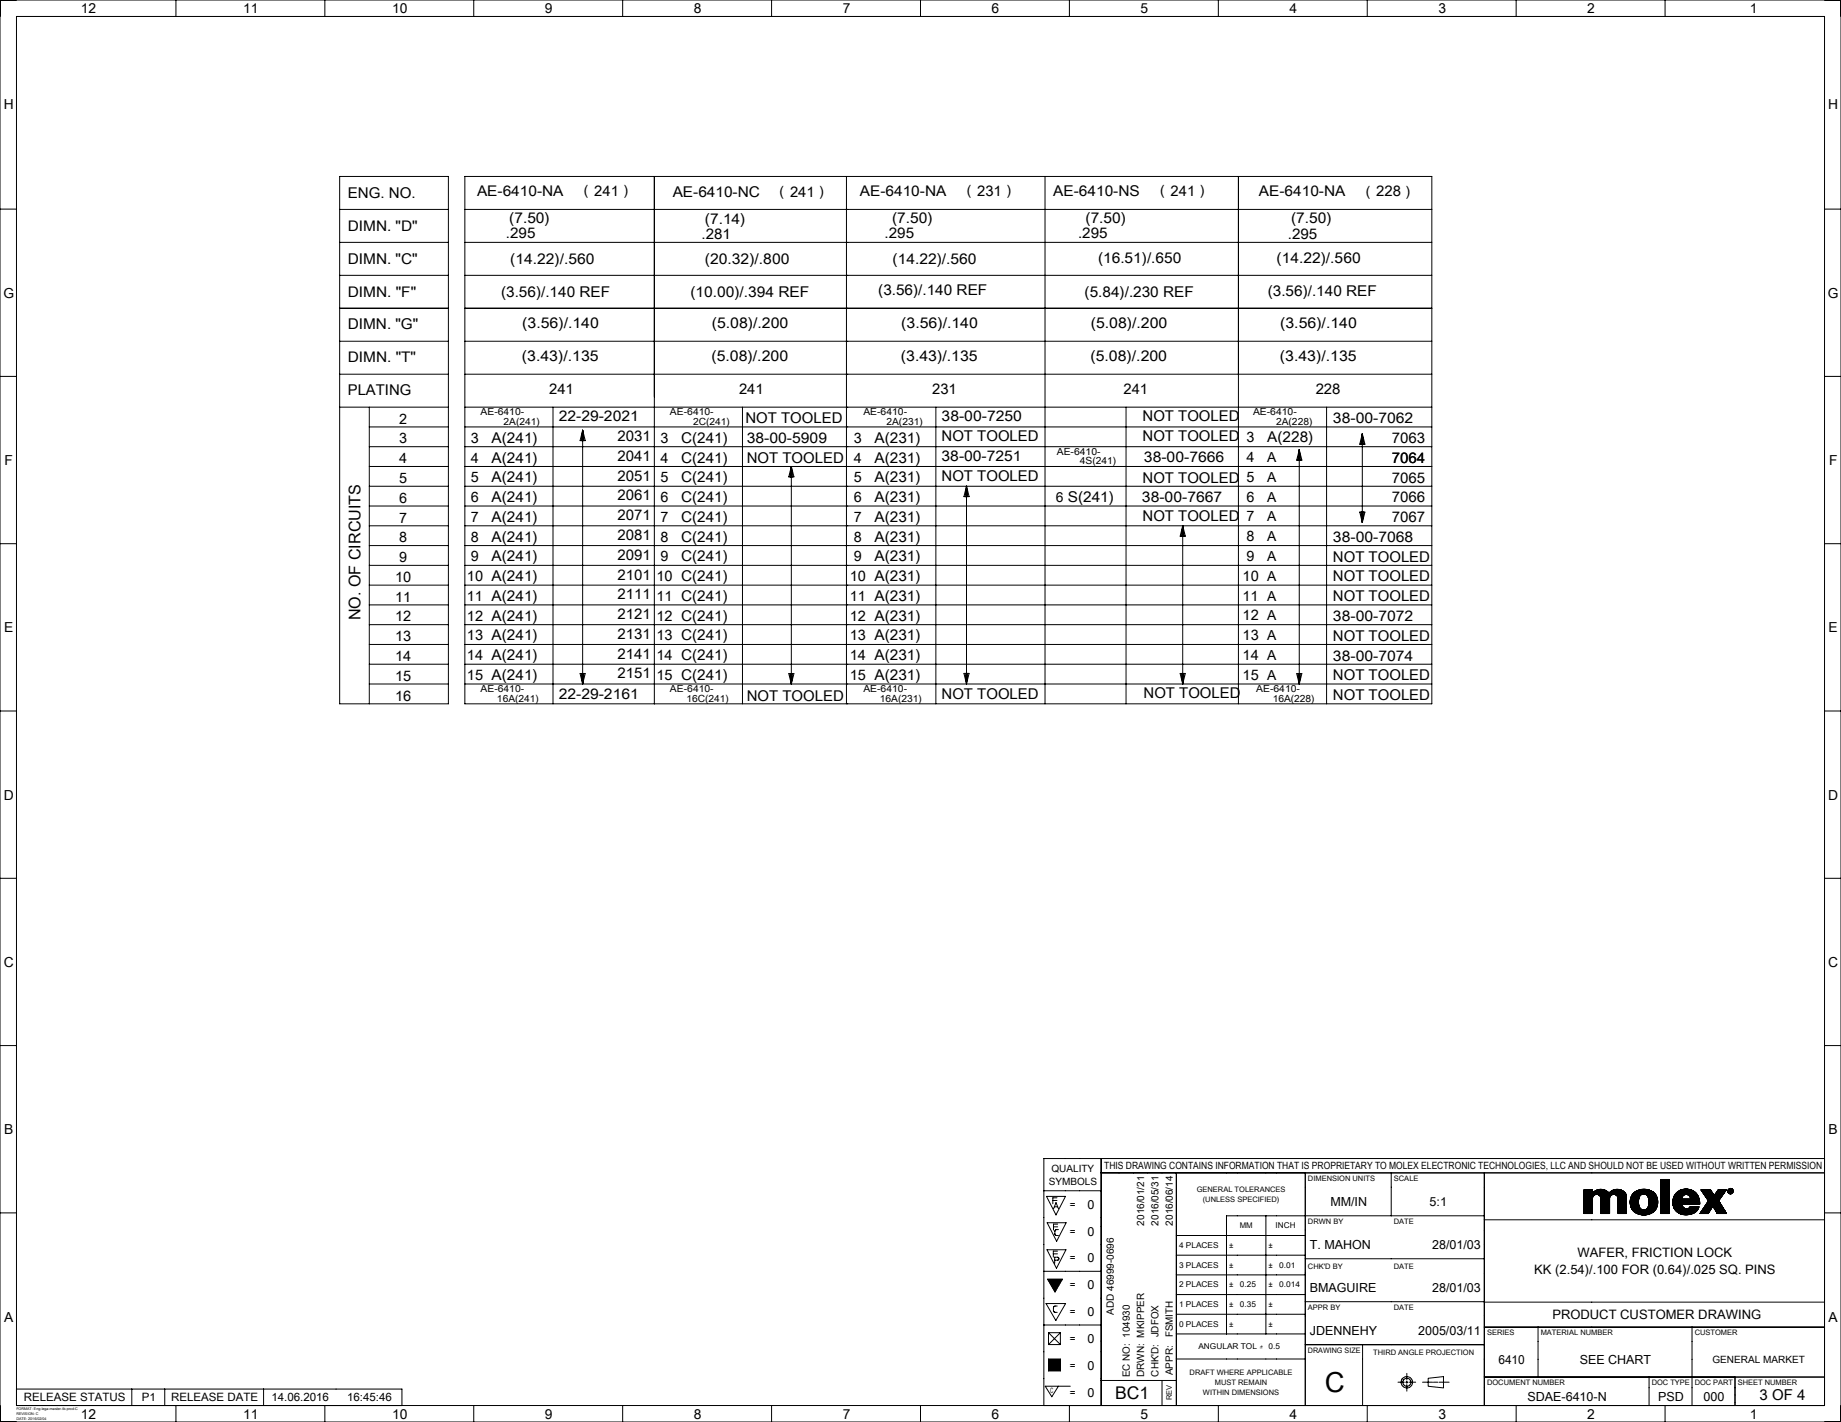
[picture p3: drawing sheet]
<svg xmlns="http://www.w3.org/2000/svg" width="559mm" height="432mm" viewBox="0 0 559 432" stroke-linecap="round" stroke-linejoin="round" font-family="sans-serif">
<g fill="none" stroke="#000" stroke-width=".3">
<path d="M0 0h558.8v431.8h-558.8zM5 5h548.8v421.8h-548.8zM53.4 0v5M98.6 0v5M143.8 0v5M189 0v5M234.2 0v5M279.4 0v5M324.6 0v5M369.8 0v5M415 0v5M460.2 0v5"/>
<path d="M505.4 0v5M103.1 53.6h33v160.1h-33zM141.1 53.6h293.5v160.1h-293.5zM198.6 53.6v160.1M256.9 53.6v160.1M317.2 53.6v160.1M375.9 53.6v160.1M0 63.5h5M103.1 63.6h33M103.1 73.6h33M141.1 63.6h293.5M141.1 73.6h293.5"/>
<path d="M553.8 63.5h5M103.1 93.6h33M103.1 83.6h33M141.1 93.6h293.5M141.1 83.6h293.5M0 114.3h5M103.1 103.6h33M103.1 113.6h33M141.1 103.6h293.5M141.1 113.6h293.5M553.8 114.3h5M103.1 123.6h33"/>
<path d="M112.1 135.6h24M112.1 129.6h24M112.1 123.6v90.1M141.1 123.6h293.5M141.1 135.6h293.5M141.1 129.6h293.5M167.9 123.6v90.1M176.9 130.6l.3 3.2h-1.1zM176.9 130.6l.7 3.2h-.4M176.9 130.6v3.2h-.4zM176.9 130.6v77.1M225.4 123.6v90.1"/>
<path d="M284.1 123.6v90.1M341.8 123.6v90.1M394.4 136.6l-.8 3.1h1.1M394.4 136.6l.8 3.1h-.5M394.4 136.6v3.1h-.4zM394.4 136.6l.3 3.1M394.4 136.6v71.1M402.7 123.6v90.1M413.5 131.7l.8 3.2h-.4M413.5 131.7v3.2h-.4zM413.5 131.7l-.8 3.2h1.2M413.5 131.7v27"/>
<path d="M413.5 131.7l.4 3.2M112.1 153.7h24M112.1 141.7h24M112.1 159.7h24M112.1 147.7h24M141.1 153.7h293.5M141.1 141.7h293.5M141.1 159.7h293.5M141.1 147.7h293.5M240.2 141.7v66M240.2 141.6v3.2h-.4zM240.2 141.7l.8 3.1h-.4"/>
<path d="M240.2 141.7l.4 3.1M240.2 141.7l-.8 3.1h1.2M293.4 147.7v60M293.4 147.6l.8 3.2h-.5M293.4 147.6v3.2h-.4zM293.4 147.7l-.8 3.1h1.1M293.4 147.6l.3 3.2M359 159.7v48M359 159.7v3.1h-.4zM359 159.7l-.8 3.1h1.2M359 159.7l.8 3.1h-.4M359 159.7l.4 3.1"/>
<path d="M413.5 155.5h-.4l.4 3.2M413.9 155.5h-1.2l.8 3.2M413.9 155.5l-.4 3.2M413.9 155.5h.4l-.8 3.2M0 165.1h5M112.1 177.7h24M112.1 171.7h24M112.1 165.7h24M141.1 177.7h293.5M141.1 171.7h293.5M141.1 165.7h293.5M553.8 165.1h5"/>
<path d="M112.1 195.7h24M112.1 189.7h24M112.1 183.7h24M141.1 195.7h293.5M141.1 189.7h293.5M141.1 183.7h293.5M0 215.9h5M112.1 201.7h24M112.1 207.7h24M141.1 201.7h293.5M141.1 207.7h293.5M176.1 204.5h1.5l-.8 3.2z"/>
<path d="M176.5 204.5l.3 3.2M177.2 204.5l-.4 3.2M239.4 204.5h1.6l-.8 3.2zM239.8 204.5l.4 3.2M240.6 204.5l-.4 3.2M292.6 204.5h1.6l-.8 3.1zM293 204.5l.4 3.1M293.7 204.5l-.3 3.1M358.2 204.5h1.6l-.8 3.2zM358.6 204.5l.4 3.2M359.4 204.5l-.4 3.2M393.6 204.5h1.6l-.8 3.2z"/>
<path d="M394 204.5l.4 3.2M394.7 204.5l-.3 3.2M553.8 215.9h5M0 266.7h5M553.8 266.7h5M0 317.5h5M553.8 317.5h5M334.2 351.8v75M357.1 356.1v70.7M396.2 356.1v70.7M422.3 356.2v13M450.5 356.1v70.7"/>
<path d="M504.1 358.2v10.3M504.1 358.2h2.6M504.1 358.2h.1M504.2 358.2l-.1 .1M504.3 358.2l-.2 .2M504.4 358.2l-.3 .4M504.5 358.2l-.4 .4M504.6 358.2l-.5 .5M504.7 358.2l-.6 .7M504.9 358.2l-.8 .8M505 358.2l-.9 .9M505.2 358.2l-1.1 1.1"/>
<path d="M505.3 358.2l-1.2 1.2M505.4 358.2l-1.3 1.3M505.5 358.2l-1.4 1.4M505.6 358.2l-1.5 1.5M505.7 358.2l-1.6 1.6M505.8 358.2l-1.7 1.7M505.9 358.2l-1.8 1.8M506.1 358.2l-2 2M506.2 358.2l-2.1 2.1M506.4 358.2l-2.3 2.3M506.5 358.2l-2.4 2.4M506.6 358.2l-2.5 2.5"/>
<path d="M506.7 358.2l-2.6 2.6M506.7 359.9l-2.6 2.7M506.7 359.8l-2.6 2.7M506.7 359.7l-2.6 2.7M506.7 359.6l-2.6 2.7M506.7 359.5l-2.6 2.7M506.7 359.4l-2.6 2.7M506.7 359.3l-2.6 2.7M506.7 359.2l-2.6 2.6M506.7 359.1l-2.6 2.6M506.7 359l-2.6 2.7M506.7 358.9l-2.6 2.6"/>
<path d="M506.7 358.7l-2.6 2.7M506.7 358.6l-2.6 2.7M506.7 358.6l-2.6 2.6M506.7 358.4l-2.6 2.7M506.7 358.3l-2.6 2.7M506.7 358.2l-2.6 2.7M506.7 358.2v10.3h-2.6M553.8 351.8h-237v75M553.8 356.1h-219.6M0 368.3h5M316.8 361.6h17.4M317.6 363.3h5.8l-2.9 5.6z"/>
<path d="M317.8 379.5h5.8l-2.9 5.6zM317.8 371.3h5.8l-2.9 5.6zM319.6 364.5h1.2M319.8 372.5h1.2M319.8 367l.7-1.8 .8 1.8M320 366.4h1M320.8 363.7h-1.2v1.8M321 379.9h-1.3v1.8M321 371.7h-1.2v1.8M321.3 373.4h-.8l-.3 .5 .1 1.1 1 .2M357.1 375.2h39.1M384.2 369.2v35.9"/>
<path d="M450.5 370.4h103.3M450.5 369.2h-78.2v35.9M480.8 362.7l1.5-1.4-1.5 1.5M480.8 362.2l.9-.9-.9 1M480.8 368.5h2.6M480.9 361.3l-.1 .1M481 361.3l-.2 .2M481.1 361.3l-.3 .4M481.3 361.3l-.5 .5 .5-.5M481.4 361.3l-.6 .7M481.6 361.3l-.8 .8M481.9 361.3l-1.1 1.1"/>
<path d="M482 361.3l-1.2 1.2M482.1 361.3l-1.3 1.3M482.4 361.3l-1.6 1.6M482.5 361.3l-1.7 1.7M482.6 361.3l-1.8 1.8M482.8 361.3l-2 2M482.9 361.3l-2.1 2.1M483.1 361.3l-2.3 2.3M483.2 361.3l-2.4 2.4M483.3 361.3l-2.5 2.5M483.3 361.3l-2.5 2.6M483.4 364a1.29 1.29 0 0 1 1.3-1.3 1.29 1.29 0 0 1 1.2 1.3v4.5"/>
<path d="M483.4 368.5h-.1M483.4 368.3l-.2 .2M483.4 368.2l-.3 .3M483.4 368.1l-.4 .4M483.4 368l-.5 .5M483.4 367.9l-.6 .6M483.4 367.8l-.7 .7M483.4 367.7l-.8 .8M483.4 367.6l-1 .9M483.4 367.5l-1 1M483.4 367.4l-1.1 1.1M483.4 367.3l-1.3 1.2"/>
<path d="M483.4 367.1l-1.4 1.4M483.4 367l-1.5 1.5M483.4 367l-1.6 1.5M483.4 366.8l-1.7 1.7M483.4 366.7l-1.8 1.8M483.4 366.6l-1.9 1.9M483.4 366.4l-2 2.1 2-2M483.4 366.3l-2.2 2.2M483.4 366.2l-2.3 2.3M483.4 366.1l-2.5 2.4M483.4 365.9l-2.6 2.6M483.4 365.8l-2.6 2.6"/>
<path d="M483.4 365.6l-2.6 2.7M483.4 365.5l-2.6 2.7M483.4 365.3l-2.6 2.8 2.6-2.6M483.4 365.2l-2.6 2.7M483.4 365.1l-2.6 2.7M483.4 365l-2.6 2.6M483.4 364.9l-2.6 2.6M483.4 364.8l-2.6 2.7M483.4 364.7l-2.6 2.6M483.4 364.6l-2.6 2.6M483.4 364.5l-2.6 2.6M483.4 364.4l-2.6 2.6"/>
<path d="M483.4 364.3l-2.6 2.6M483.4 364.2l-2.6 2.6M483.4 364l-2.6 2.7M483.4 364v4.5M483.4 363.9l-2.6 2.7M483.4 362.3a3.3 3.3 0 0 1 5 0 3.1 3.1 0 0 1 5.2 .6v.3M483.4 362.1l-2.6 2.7M483.4 362l-2.6 2.6M483.4 361.9l-2.6 2.6M483.4 361.8l-2.6 2.6M483.4 361.7l-2.6 2.6M483.4 361.6l-2.6 2.6"/>
<path d="M483.4 361.5l-2.6 2.6M483.4 361.3l-2.6 2.7M483.4 361.3h-2.6v7.2M483.4 361.3v1M483.4 363.8l-2.6 2.6M483.4 363.7l-2.6 2.7M483.4 363.5l-2.6 2.8M483.5 363.3l-2.7 2.8M484 361.8l-3.2 3.1 2.6-2.7M484.3 361.6l-3.5 3.5M484.5 361.4l-3.7 3.8M484.5 362.7l1.6-1.5-1.7 1.5"/>
<path d="M484.7 361.4l-3.9 3.9M484.8 361.3l-4 4.1M485 361.3l-4.2 4.2M485.2 361.2l-4.4 4.4M485.3 361.2l-4.5 4.5M485.4 361.2l-4.6 4.6M485.5 361.2l-4.7 4.7M485.6 363.1l1.7-1.6-1.7 1.6M485.6 361.2l-4.8 4.8M485.8 361.2l-1.8 1.6M485.9 361.2l-1.7 1.5M485.9 368l2.7-2.5-2.7 2.7"/>
<path d="M485.9 367.5l2.7-2.6-2.7 2.7M486.2 361.2l-1.6 1.5M486.3 361.2l-1.6 1.5M486.4 361.2l-1.6 1.5M486.5 361.2l-1.6 1.5M486.5 361.2l-1.4 1.5 1.5-1.5M486.7 361.3l-1.5 1.5M486.8 361.3l-1.6 1.5M487.1 361.4l-1.8 1.5M487.1 361.4l-1.6 1.6M487.3 361.5l-1.6 1.7M487.4 361.5l-1.7 1.7"/>
<path d="M487.5 361.6l-1.7 1.7M487.6 361.6l-1.8 1.8 1.8-1.8M487.7 361.7l-1.8 1.8M487.8 361.7l-1.9 1.9M487.8 361.8l-1.9 1.9M487.9 361.8l-2 2M487.9 361.9l-2 2M488 361.9l-2.1 2.1M488.1 362l-2.2 2.1M488.1 368.5l.5-.4-.5 .4M488.1 362l-2.2 2.2M488.2 362.1l-2.3 2.2"/>
<path d="M488.2 362.1l-2.3 2.3M488.2 362.2l-2.3 2.3M488.3 362.2l-2.4 2.4M488.6 368.4l-.1 .1M488.6 368.3l-.2 .2M488.6 368.2l-.4 .3M488.6 367.9l-.7 .6M488.6 367.8l-.8 .7M488.6 367.6l-.9 .9M488.6 367.5l-1 1 1-1M488.6 367.3l-1.2 1.2M488.6 367.2l-1.3 1.3"/>
<path d="M488.6 367.1l-1.4 1.4M488.6 366.9l-1.6 1.6 1.6-1.5M488.6 366.8l-1.7 1.7M488.6 366.7l-1.9 1.8M488.6 366.6l-2 1.9M488.6 366.4l-2.1 2.1 2.1-2.1M488.6 366.3l-2.3 2.2M488.6 366.1l-2.4 2.4M488.6 366l-2.5 2.5M488.6 365.9l-2.6 2.6M488.6 365.8l-2.7 2.7M488.6 365.7l-2.7 2.7"/>
<path d="M488.6 365.6l-2.7 2.7M488.6 365.3l-2.7 2.7M488.6 365.2l-2.7 2.7M488.6 365.1l-2.7 2.6M488.6 364.8l-2.7 2.6M488.6 364.6l-2.7 2.7M488.6 364.5l-2.7 2.7M488.6 364.4l-2.7 2.7M488.6 364.3l-2.7 2.7M488.6 364.2l-2.7 2.7M488.6 364.1l-2.7 2.7M488.6 364l-2.7 2.7"/>
<path d="M488.6 363.9l-2.7 2.7M488.6 363.8l-2.7 2.6M488.6 363.7l-2.7 2.7M488.7 363.5l-2.8 2.8M488.8 363.2l-2.9 2.9M488.9 361.8l-3 3M489.2 361.6l-3.3 3.3M489.4 361.5l-3.5 3.4M489.6 361.4l-3.7 3.7M489.8 361.3l-3.9 3.9M490 361.3l-4.1 4M490 361.3l-4.1 4.1"/>
<path d="M490.2 361.2l-4.3 4.3M490.3 361.2l-4.4 4.4M490.5 361.2l-4.6 4.5M490.6 361.2l-4.7 4.6M490.7 361.2l-4.8 4.7M490.8 361.2l-4.9 4.8M490.9 361.2l-1.8 1.7M491 361.2l-1.6 1.6M491.1 367.5l2.5-2.5-2.5 2.6M491.1 364.9l2.4-2.3-2.4 2.4M491.1 368l2.5-2.4-2.5 2.5M491.1 364v4.5"/>
<path d="M491.1 364a1.29 1.29 0 0 0-1.3-1.3 1.29 1.29 0 0 0-1.2 1.3v4.5h-2.7M491.1 361.2l-1.6 1.5M491.2 361.2l-1.5 1.5M491.3 361.2l-1.5 1.5M491.4 361.2l-1.5 1.5M491.5 361.2l-1.5 1.5M491.6 361.2l-1.5 1.5M491.7 361.3l-1.5 1.4 1.6-1.4M491.8 361.3l-1.5 1.5M491.9 361.3l-1.5 1.5M492 361.4l-1.5 1.4M492.1 361.4l-1.5 1.5"/>
<path d="M492.2 361.4l-1.6 1.5M492.2 361.5l-1.5 1.5M492.3 361.5l-1.6 1.5M492.4 361.5l-1.6 1.6M492.4 361.6l-1.6 1.5M492.5 361.6l-1.6 1.6M492.6 361.6l-1.7 1.7M492.7 361.7l-1.7 1.7M492.8 361.8l-1.8 1.7M492.8 361.8l-1.7 1.8M492.9 361.9l-1.8 1.8M493 361.9l-1.9 1.9"/>
<path d="M493.1 362l-2 1.9M493.1 362.1l-2 2M493.2 362.1l-2.1 2.1M493.2 362.1l-2.1 2.2M493.3 362.2l-2.2 2.2M493.3 362.2l-2.2 2.3M493.4 362.3l-2.3 2.3M493.4 362.4l-2.3 2.3M493.4 362.5l-2.3 2.3M493.5 362.7l-2.4 2.4M493.6 362.8l-2.5 2.4M493.6 362.9l-2.5 2.5"/>
<path d="M493.6 363l-2.5 2.4M493.6 363l-2.5 2.5M493.6 363.1l-2.5 2.6M493.6 364.8l-2.5 2.6M493.6 364.7l-2.5 2.6M493.6 364.6l-2.5 2.6M493.6 364.5l-2.5 2.5M493.6 364.3l-2.5 2.6 2.5-2.5M493.6 364.2l-2.5 2.5M493.6 364.1l-2.5 2.5M493.6 363.9l-2.5 2.6M493.6 363.8l-2.5 2.6 2.5-2.5"/>
<path d="M493.6 363.6l-2.5 2.6M493.6 363.5l-2.5 2.6M493.6 363.4l-2.5 2.6M493.6 363.3l-2.5 2.5M493.6 363.2l-2.5 2.6M493.6 368.4l-.1 .1M493.6 368.3l-.2 .2M493.6 368.1l-.3 .4M493.6 368l-.5 .5M493.6 367.8l-.6 .7M493.6 367.7l-.7 .8M493.6 367.5l-.9 1 .9-.9"/>
<path d="M493.6 367.4l-1 1.1M493.6 367.3l-1.2 1.2M493.6 367.2l-1.3 1.3M493.6 367.1l-1.4 1.4M493.6 367l-1.5 1.5M493.6 366.9l-1.6 1.6M493.6 366.8l-1.7 1.7M493.6 366.6l-1.8 1.9M493.6 366.5l-1.9 2M493.6 366.5l-2 2M493.6 366.3l-2.1 2.2M493.6 366.2l-2.2 2.3"/>
<path d="M493.6 366.1l-2.4 2.4M493.6 366l-2.4 2.5M493.6 365.9l-2.5 2.6M493.6 365.8l-2.5 2.6M493.6 365.7l-2.5 2.5M493.6 365.4l-2.5 2.5M493.6 365.3l-2.5 2.5M493.6 365.1l-2.5 2.6M493.6 363.2v5.3h-2.5M494.8 365.2l4.2-4.1-4.2 4.2M495.6 367.6l1.8-1.7-1.7 1.7M496.2 361.9l-.8 .8"/>
<path d="M496.5 368.3l1.4-1.3-1.3 1.3M496.5 361.8l-1.2 1.2M496.8 361.6l-1.6 1.7M497 361.5l-1.9 2M497.1 361.5l-2.1 2M497.3 361.4l-2.3 2.3M497.3 365l-2 2.1M497.3 364.9l-2 2.1M497.3 365.1l-2 2.1M497.3 364.8l-2.1 2.2M497.3 365.2l-1.9 2M497.3 364.7l-2.1 2.2"/>
<path d="M497.3 365.3l-1.9 2M497.3 365.4l-1.8 1.9M497.3 364.5l-2.1 2.3M497.4 365.5l-1.9 1.9M497.4 364.4l-2.3 2.3M497.4 365.6l-1.8 1.9M497.4 365.7l-1.8 1.8M497.4 364.2l-2.3 2.4 2.3-2.3M497.4 364l-2.4 2.5M497.4 366l-1.7 1.7M497.5 366l-1.7 1.8M497.5 363.9l-2.5 2.5"/>
<path d="M497.5 361.4l-2.6 2.5M497.5 366.1l-1.7 1.7M497.5 366.2l-1.6 1.7 1.6-1.6M497.5 363.7l-2.5 2.6M497.6 363.6l-2.6 2.6M497.6 366.4l-1.6 1.5M497.6 366.5l-1.5 1.5M497.6 363.4l-2.7 2.8M497.6 361.3l-2.7 2.8M497.7 366.7l-1.5 1.4M497.7 366.7l-1.4 1.5M497.8 366.8l-1.4 1.4"/>
<path d="M497.8 363.2l-2.9 2.9M497.8 361.3l-2.9 2.9M497.8 366.9l-1.3 1.3M497.9 361.2l-3 3.1M498 367.1l-1.4 1.3M498 361.2l-3.2 3.2M498.1 367.1l-1.4 1.3M498.1 367.2l-1.3 1.2M498.2 367.2l-1.3 1.3M498.2 361.2l-3.4 3.4M498.3 367.3l-1.3 1.2M498.3 361.2l-3.5 3.5"/>
<path d="M498.4 367.3l-1.3 1.3M498.4 367.3l-1.2 1.3M498.5 368.9l4.6-4.6-4.6 4.6M498.5 361.1l-3.7 3.8 3.7-3.7M498.5 367.4l-1.3 1.2M498.6 362.6l1.4-1.4-1.6 1.5M498.6 367.4l-1.3 1.2M498.7 361.1l-3.9 3.9M498.7 367.4l-1.3 1.3M498.8 361.1l-4 4M498.8 367.4l-1.3 1.3M498.9 367.4l-1.3 1.3"/>
<path d="M499 367.4l-1.4 1.3M499.1 361.1l-4.3 4.3M499.2 367.4l-1.5 1.4M499.2 361.1l-4.4 4.4M499.3 367.4l-1.5 1.4M499.3 361.1l-4.5 4.5M499.5 361.2l-4.6 4.6M499.5 367.3l-1.6 1.5M499.6 361.2l-4.7 4.7M499.6 367.2l-1.6 1.6M499.7 361.2l-4.8 4.8M499.7 362.8l1.4-1.2-1.3 1.3"/>
<path d="M499.8 361.2l-1.7 1.6M500 363.1l1.4-1.3-1.3 1.3M500 361.2l-1.4 1.4M500.1 361.3l-1.3 1.3M500.2 366.7l2.8-2.8-4.9 4.9M500.2 361.3l-1.3 1.3M500.2 363.5a1.54 1.54 0 0 0-1.8-.8 1.54 1.54 0 0 0-1 1.8l.2 2M500.2 363.5a3.1 3.1 0 0 1-.8 3.8 1.41 1.41 0 0 1-1.8-.8M500.3 361.3l-1.3 1.3M500.4 361.3l-1.2 1.3 1.3-1.2M500.5 365.3l2.2-2.2-2.2 2.3M500.6 361.4l-1.3 1.2"/>
<path d="M500.7 361.4l-1.3 1.2M500.7 361.4l-1.2 1.3M500.8 361.5l-1.3 1.2M500.9 361.5l-1.3 1.2M501 361.5l-1.3 1.3M501.2 361.6l-1.4 1.3M501.2 361.7l-1.3 1.3M501.3 361.7l-1.3 1.3M501.5 361.8l-1.3 1.5 1.4-1.4M501.7 361.9l-1.5 1.5M501.7 361.9a4.3 4.3 0 0 0-6.9 2.8 3.9 3.9 0 0 0 4.9 4.2l2-.8M501.7 361.9l1 1.1"/>
<path d="M501.7 361.9l-1.5 1.6M501.8 362l-1.5 1.5M501.8 362l-1.5 1.6M501.9 362.1l-1.6 1.6M502 362.1l-1.7 1.7M502 362.2l-1.6 1.7M502.1 362.2l-1.7 1.7M502.1 362.3l-1.7 1.7M502.2 362.3l-1.8 1.8M502.2 362.4l-1.8 1.8M502.3 362.4l-1.8 2.1M502.4 362.6l-1.9 2"/>
<path d="M502.5 362.6l-2 2.1 2-2M502.5 367.3l-.8 .8M502.5 362.8l-2 2M502.6 362.8l-2.1 2.2M502.6 362.9l-2.1 2.2M502.7 363a4.1 4.1 0 0 1-1 5.1M502.7 363l-2.2 2.2M502.7 367l-1.3 1.3M502.8 363.2l-2.3 2.3M502.8 366.8l-1.6 1.6M502.8 363.3l-2.3 2.4M502.8 363.4l-2.4 2.4"/>
<path d="M502.9 363.4l-2.5 2.5M502.9 366.6l-1.9 1.9M502.9 363.5l-2.5 2.5M502.9 366.5l-2 2.1M502.9 363.6l-2.6 2.6M503 363.7l-2.7 2.7M503 366.3l-2.3 2.3M503 363.7l-2.8 2.9M503 366.2l-2.5 2.5M503.1 364l-4.9 4.9M503.1 366l-2.8 2.7M503.1 364.1l-4.8 4.8"/>
<path d="M503.1 364.2l-4.7 4.7M503.1 365.9l-2.9 2.9M503.1 365.8l-3 3M503.1 365.6l-3.2 3.2M503.1 364.4l-4.4 4.5M503.2 364.5l-4.4 4.4M503.2 365.5l-3.4 3.4M503.2 364.7l-4.3 4.2M503.2 365.4l-3.6 3.5M503.2 364.8l-4.2 4.1M503.2 365.2l-3.7 3.7M503.2 364.8l-4.1 4.1"/>
<path d="M503.2 365.2l-3.8 3.7M503.2 364.9l-4 4M503.2 365.1l-3.9 3.8M504.1 366.5l2.6-2.6-2.6 2.7M504.1 365.9l2.6-2.5-2.6 2.6M504.1 363.9l2.6-2.6-2.6 2.7M504.1 363.3l2.6-2.5-2.6 2.7M504.1 362.8l2.6-2.6-2.6 2.7M506.7 364.5l-2.6 2.7M506.7 364.4l-2.6 2.7M506.7 364.2l-2.6 2.8 2.6-2.6M506.7 364.1l-2.6 2.7"/>
<path d="M506.7 364l-2.6 2.7M506.7 363.7l-2.6 2.7M506.7 363.6l-2.6 2.7M506.7 363.5l-2.6 2.7M506.7 363.2l-2.6 2.7M506.7 363.1l-2.6 2.6M506.7 362.9l-2.6 2.7M506.7 362.8l-2.6 2.7M506.7 362.8l-2.6 2.6M506.7 362.6l-2.6 2.7M506.7 362.5l-2.6 2.7M506.7 362.4l-2.6 2.7"/>
<path d="M506.7 362.3l-2.6 2.7M506.7 362.2l-2.6 2.6M506.7 362.1l-2.6 2.7M506.7 362l-2.6 2.7M506.7 361.9l-2.6 2.6M506.7 361.7l-2.6 2.7M506.7 361.7l-2.6 2.6M506.7 361.6l-2.6 2.6M506.7 361.4l-2.6 2.7M506.7 361.1l-2.6 2.7M506.7 361l-2.6 2.7M506.7 360.9l-2.6 2.7"/>
<path d="M506.7 360.6l-2.6 2.7M506.7 360.5l-2.6 2.7M506.7 360.4l-2.6 2.6M506.7 360.1l-2.6 2.6M506.7 368.4l-.1 .1M506.7 368.3l-.2 .2M506.7 368.2l-.3 .3M506.7 368.1l-.4 .4M506.7 368l-.6 .5M506.7 367.9l-.6 .6M506.7 367.8l-.7 .7M506.7 367.7l-.9 .8"/>
<path d="M506.7 367.5l-1 1M506.7 367.4l-1.1 1.1M506.7 367.4l-1.2 1.1M506.7 367.2l-1.3 1.3M506.7 367.1l-1.4 1.4M506.7 367l-1.5 1.5M506.7 366.8l-1.7 1.7M506.7 366.7l-1.8 1.8M506.7 366.6l-1.9 1.9M506.7 366.5l-2.1 2M506.7 366.3l-2.2 2.2M506.7 366.2l-2.4 2.3"/>
<path d="M506.7 366l-2.5 2.5M506.7 365.9l-2.6 2.6M506.7 365.7l-2.6 2.7M506.7 365.6l-2.6 2.7M506.7 365.5l-2.6 2.7M506.7 365.4l-2.6 2.7M506.7 365.3l-2.6 2.6M506.7 365.2l-2.6 2.7M506.7 365.1l-2.6 2.7M506.7 365l-2.6 2.7M506.7 364.8l-2.6 2.7M506.7 364.8l-2.6 2.6"/>
<path d="M506.7 364.7l-2.6 2.7M507.7 364.6v.9M507.7 365.5l.5 1.5M508 366.6l2.5-2.5-2.5 2.6M508.1 363.4l-.4 1.2M508.2 367l1.3 1.3 1.8 .6M508.9 367.9l1.7-1.7-1.7 1.7M509.1 368l1.7-1.6-1.7 1.7M509.4 368.2l1.6-1.5-1.6 1.6M509.5 361.7l-1.1 1.1M509.7 361.5l-1.5 1.6M510 361.4l-1.9 1.9"/>
<path d="M510.1 361.4l-2 2M510.3 361.3l-2.3 2.3M510.4 361.3l-2.5 2.5M510.5 363.9l-2.5 2.6M510.5 365.7l-1.8 1.9M510.5 363.8l-2.5 2.6M510.6 365.8l-1.9 1.9M510.6 365.9l-1.8 1.8M510.6 363.6l-2.7 2.7M510.6 366l-1.8 1.8M510.6 361.2l-2.7 2.7M510.6 363.5l-2.7 2.8"/>
<path d="M510.7 366.2l-1.7 1.7M510.7 364.1l-2.6 2.6M510.7 366.3l-1.7 1.7M510.8 361.2l-3 2.9M510.8 364.1l-2.7 2.7M510.8 368.8l2.5-2.4-2.4 2.4M510.8 366.5l-1.6 1.6M510.8 361.2l-3 3M510.9 363.1a1.29 1.29 0 0 1 1.5-.3 1.29 1.29 0 0 1 .7 1.3h-2.6zM510.9 366.6l-1.6 1.6M510.9 364.1l-2.7 2.8M511 364.1l-2.8 2.8"/>
<path d="M511 361.1l-3.2 3.2M511.1 366.8l-1.6 1.5M511.1 364.1l-2.9 2.9M511.1 361.1l-3.3 3.4M511.1 362.9l1.7-1.7-4.9 4.9 2.8-2.8M511.2 366.9l-1.6 1.5M511.2 364.1l-2.9 3M511.3 361.1l-3.6 3.5M511.3 364.1l-3 3.1M511.4 361.1l-3.7 3.7M511.4 367l-1.7 1.4M511.5 361.1l-3.8 3.7"/>
<path d="M511.5 364.1l-3.1 3.1M511.5 367l-1.6 1.5M511.5 364.1l-3.1 3.2M511.6 367l-1.6 1.6M511.6 361.1l-3.9 3.8M511.6 364.1l-3.2 3.3M511.7 367l-1.6 1.6M511.7 361.1l-4 4M511.7 367.1l-1.5 1.5 1.6-1.5M511.8 364.1l-3.3 3.3M511.8 361.1l-4.1 4.1M511.9 364.1l-3.4 3.4"/>
<path d="M511.9 367.1l-1.6 1.6M511.9 361.1l-4.2 4.2M512 364.1l-3.4 3.4M512 361.1l-4.3 4.2M512.1 364.1l-3.5 3.5M512.1 367.1l-1.7 1.6M512.1 365.6l3-2.9-3 2.9M512.1 361.1l-4.4 4.4M512.2 364.1l-1.6 1.5M512.2 367l-1.7 1.7M512.2 361.1l-4.4 4.5M512.3 367l-1.7 1.8"/>
<path d="M512.3 364.1l-1.5 1.5M512.3 361.1l-4.5 4.6M512.4 364.1l-1.5 1.5M512.4 361.1l-4.6 4.7M512.5 364.1l-1.5 1.5M512.5 361.1l-4.7 4.7M512.5 366.9l-1.9 1.9M512.6 361.2l-4.8 4.7M512.6 364.1l-1.5 1.5M512.7 361.2l-4.9 4.8M512.7 364.1l-1.5 1.5M512.8 364.1l-1.5 1.5"/>
<path d="M512.9 361.2l-1.6 1.6M513 364.1l-1.6 1.5M513 366.4l-.4 .5-.7 .2M513 366.4h2.7M513 366.4v.1M513 364.1l-1.5 1.5M513 361.3l-1.5 1.5M513.1 363.8l1.6-1.6-1.6 1.7M513.1 361.3a4 4 0 0 0-5 2.1M513.1 361.3l1.3 .6 .9 1.1M513.1 361.3l-1.5 1.4M513.1 366.4l-2.4 2.4"/>
<path d="M513.1 365.6l2.4-2.2-2.3 2.2M513.2 361.3l-1.4 1.4M513.3 361.3l-1.4 1.4 1.4-1.3M513.4 366.4l-2.4 2.4M513.4 361.4l-1.4 1.3M513.5 361.4l-1.4 1.3M513.5 366.4l-2.4 2.4M513.6 361.5l-1.4 1.3M513.6 361.5l-1.3 1.3M513.7 366.4l-2.5 2.5M513.7 361.5l-1.3 1.3M513.8 366.4l-2.5 2.5"/>
<path d="M513.8 361.6l-1.4 1.3M513.8 366.4l-2.4 2.5M513.9 361.6l-1.4 1.3M514 361.6l-1.4 1.4M514 366.4l-2.5 2.5M514 361.7l-1.3 1.3 1.4-1.3M514.1 366.4l-2.5 2.5M514.1 361.8l-1.3 1.3M514.2 366.4l-2.5 2.5M514.2 361.8l-1.4 1.4M514.3 361.8l-1.4 1.5M514.3 361.9l-1.4 1.4"/>
<path d="M514.3 366.4l-2.5 2.5M514.4 366.4l-2.5 2.5M514.4 361.9l-1.5 1.5M514.5 362l-1.5 1.4M514.5 366.4l-2.5 2.5M514.5 362l-1.5 1.6 1.6-1.5M514.6 362.1l-1.5 1.6M514.6 366.4l-2.5 2.5M514.6 365.6l1.2-1.1-1.1 1.1M514.7 366.4l-2.5 2.5M514.8 362.3l-1.7 1.7M514.9 362.4l-3.3 3.2"/>
<path d="M514.9 366.4l-2.5 2.4M514.9 362.4l-3.2 3.2M514.9 366.4l-2.4 2.4M515 362.5l-3.2 3.1M515 362.6l-3.1 3M515 366.4l-2.4 2.4M515.1 367.7l-.3 .2M515.1 362.7l-2.9 2.9M515.2 366.4l-2.5 2.4M515.2 362.8l-2.8 2.8M515.2 362.9l-2.7 2.7M515.3 363l-2.7 2.6"/>
<path d="M515.3 366.4l-2.4 2.4M515.3 363l-2.6 2.6M515.3 363l.5 1.6 .1 1M515.3 363.1l-2.5 2.5M515.4 367.2l-1 1M515.4 363.2l-2.5 2.4M515.4 366.4l-2.4 2.3M515.4 363.2l-2.4 2.4M515.5 366.4l-2.3 2.3M515.5 367l-1.4 1.4M515.5 363.4l-2.2 2.2M515.5 363.5l-2.1 2.1"/>
<path d="M515.6 363.6l-2 2M515.6 366.4l-2.3 2.3M515.6 366.8l-1.7 1.7M515.6 363.7l-1.9 1.9M515.6 366.7l-1.8 1.8M515.7 363.8l-1.8 1.8M515.7 366.5l-2.1 2.1M515.7 363.9l-1.7 1.7M515.7 366.4l-2.3 2.2M515.7 366.4a3.8 3.8 0 0 1-4.4 2.5M515.7 364l-1.6 1.6M515.7 365.6l.2-.1-.1 .1"/>
<path d="M515.7 364.1l-1.5 1.5M515.8 364.2l-1.5 1.4M515.8 364.3l-1.4 1.3M515.8 364.4l-1.3 1.2M515.8 364.6l-1 1M515.9 364.7l-1 .9M515.9 364.8l-.8 .8M515.9 364.9l-.7 .7M515.9 365l-.7 .6M515.9 365.1l-.5 .5M515.9 365.2l-.4 .4M515.9 365.3l-.3 .3"/>
<path d="M515.9 365.6h-5.4a1.42 1.42 0 0 0 1.4 1.5M515.9 365.6h.1M516 368.5h2.5l1.4-2.3 1.4 2.3M516.1 368.3l7.1-7-7.2 7.2M516.3 361.3h2.9M516.3 361.3l2.3 3.3M516.3 361.3h.1M516.5 361.3l-.1 .1M516.6 361.3l-.2 .2M516.7 362l.8-.7-.7 .7M516.8 361.3l-.3 .3M516.9 361.3l-.4 .4 .4-.4"/>
<path d="M517.1 361.3l-.5 .5M517.2 361.3l-.6 .5M517.3 361.3l-.6 .6M517.6 361.3l-.7 .8 .8-.8M517.6 363.2l1.7-1.7-1.7 1.8M517.8 361.3l-.9 .9M517.9 361.3l-1 1M518 361.3l-1 1M518 363.9l1.7-1.7-1.6 1.7M518.1 361.3l-1.1 1.1M518.3 361.3l-1.2 1.2M518.4 361.3l-1.2 1.3 1.2-1.3"/>
<path d="M518.5 361.3l-1.3 1.3M518.6 364.6l-2.6 3.9M518.7 368.3l-.3 .2M518.7 361.3l-1.4 1.4M518.8 361.3l-1.5 1.5M518.8 367.9l-.5 .6M518.9 361.3l-1.5 1.6 1.6-1.6M519 367.6l-.8 .9M519.1 361.3l-1.7 1.7M519.2 361.3l1.1 1.8 1.2-1.8M519.2 361.3l-1.7 1.7M519.2 361.3l-1.7 1.8"/>
<path d="M519.2 367.3l-1.1 1.2M519.3 361.4l-1.7 1.8M519.3 367.2l-1.3 1.3M519.4 361.6l-1.7 1.8M519.4 361.7l-1.7 1.7M519.5 361.8l-1.7 1.7M519.5 366.8l-1.6 1.7M519.5 361.9l-1.6 1.7M519.6 361.9l-1.7 1.8M519.6 362l-1.6 1.8 1.7-1.7M519.7 366.5l-1.9 2M519.8 362.3l-1.7 1.7"/>
<path d="M519.8 362.3l-1.6 1.8 1.7-1.7M519.9 362.5l-1.7 1.7M519.9 362.5l-1.6 1.7M520 362.6l-1.7 1.7M520 362.7l-1.6 1.7 1.7-1.6M520.1 366.4l1.7-1.6-1.7 1.7M520.1 362.8l-1.6 1.7M520.2 362.9l-1.7 1.7M520.2 362.9l-1.6 1.7M520.2 363l-1.9 2M520.5 367.1l1.7-1.6-1.7 1.7M521.3 368.5h2.7"/>
<path d="M521.5 361.3h2.5M521.5 361.3v.1M521.6 368.5l1.6-1.5-1.5 1.5M521.7 361.3l-.5 .5M521.7 364.7l-1.7 1.7M521.8 364.5l-1.8 1.8M521.8 361.3l-.9 .9M521.8 364.9l-1.7 1.7M521.9 364.9l-1.7 1.8M521.9 361.3l-1.3 1.3M521.9 365l-1.6 1.8 1.7-1.7M522 365.1l-1.7 1.8"/>
<path d="M522 365.2l-1.7 1.7M522 361.3l-1.7 1.7M522.1 364.1l-4.5 4.4M522.1 365.3l-1.7 1.7M522.1 361.3l-3.9 3.9M522.1 365.3l-1.7 1.8M522.2 368.5l1.2-1.1-1.2 1.1M522.2 361.3l-4.2 4.2M522.2 365.5l-1.7 1.8M522.3 365.6l-1.7 1.7M522.3 365.7l-1.7 1.7M522.3 361.3l-4.6 4.6"/>
<path d="M522.3 363.7l-4.8 4.8M522.3 365.7l-1.6 1.8M522.4 365.8l-1.7 1.7M522.4 365.9l-1.7 1.7M522.4 361.3l-4.9 5M522.5 365.9l-1.7 1.8M522.5 363.5l-5 5M522.5 366l-1.7 1.7M522.5 366l-1.6 1.8M522.6 361.3l-5.4 5.3M522.6 366.1l-1.7 1.8M522.6 361.3l-5.5 5.5"/>
<path d="M522.6 366.2l-1.7 1.7M522.7 366.3l-1.6 1.8M522.7 361.3l-5.8 5.9M522.8 363.1l-5.5 5.4M522.8 366.5l-1.7 1.7M522.8 366.5l-1.7 1.8M522.9 361.3l-6.3 6.2M522.9 366.6l-1.7 1.8M522.9 366.7l-1.7 1.7M523 366.7l-1.7 1.8M523 361.3l-6.6 6.6M523 366.8l-1.7 1.7"/>
<path d="M523 362.7l-5.8 5.8M523 366.9l-1.6 1.6M523.1 366.9l-1.6 1.6M523.2 367.1l-1.4 1.4M523.2 367.2l-1.3 1.3M523.3 361.3l-7.3 7.2M523.3 367.3l-1.2 1.2M523.3 362.3l-6.2 6.2M523.4 361.3l-7.3 7.2M523.4 367.5l-1 1M523.5 367.5l-1 1M523.5 367.6l-.9 .9"/>
<path d="M523.5 361.3l-7.2 7.2M523.5 367.6l-.8 .9M523.6 367.7l-.8 .8M523.6 361.3l-7.2 7.2M523.6 361.9l-6.6 6.6M523.6 367.8l-.7 .7M523.7 367.9l-.7 .6M523.7 361.3l-7.3 7.2M523.7 367.9l-.6 .6M523.7 368l-.5 .5M523.7 361.7l-6.8 6.8M523.8 368l-.5 .5"/>
<path d="M523.8 361.3l-7.2 7.2M523.8 368.1l-.4 .4M523.9 368.2l-.3 .3M523.9 368.3l-.2 .2M523.9 361.3l-7.2 7.2M524 368.4l-.1 .1M524 361.3l-7.2 7.2M524 361.3l-2.3 3.3 2.3 3.9M524 368.5h.1M524.5 361.7l-.1 .1M524.5 361.8v.1M524.5 361.9v.2"/>
<path d="M524.6 362.1v.1M524.6 362.2h.1M524.7 362.2v.1M524.7 362.3h.1M524.8 362.4h.2M525 360.9l-.6 .7M525 362.4v.1M525 361.3l-.1 .1M525.1 360.9l-.1 .1M525.1 362l-.1 .1M525.1 361.9l-.2 .2M525.1 361.6l-.2 .2"/>
<path d="M525.1 361.3l-.2 .2M525.2 361.7l-.3 .2M525.2 361.3l-.3 .3M525.2 360.9h-.1M525.2 362.5h-.2M525.2 360.9h.3M525.3 361.7l-.4 .4M525.3 361.3l-.4 .4M525.3 361.8l.1 .1M525.3 361.8l-.4 .3M525.3 361.4v.3M525.3 361.4h-.2v.3h.2"/>
<path d="M525.4 361.9v.2M525.4 361.3l.2 .6M525.4 361.3h-.5v.8M525.4 361.3l-.2 .1M525.4 362.1h.2M525.5 361.3l-.1 .1M525.6 361.4l-.2 .1M525.6 362.4l-.4 .1M525.6 361.8l-.2 .2M525.6 360.9v.1M525.6 361.9v.1M525.6 361.9l-.2 .1"/>
<path d="M525.6 361.9l-.2 .2M525.6 361.6l-.2 .3M525.6 362l-.1 .1M525.6 362v.1M525.6 361.4l-.4 .4M525.6 361.5l-.3 .3M525.6 362.1h.1M525.7 361l.1 .1M525.8 361.1l.1 .1M525.9 361.2l.1 .1M526 361.3v.1M526 362l-.4 .5"/>
<path d="M526 361.4h.1M526.1 361.5h-.1M526.1 361.9l-.1 .1M526.1 361.6h.1M526.1 361.8l-.1 .1M526.1 361.7v.1M553.8 368.3h5M316.8 386h17.4M317.5 395.8h5.9l-2.9 5.2zM318 388.4h4.5l-2.3 3.9zM318.1 388.4l-.1 .1M318.5 388.4l-.3 .4"/>
<path d="M318.8 388.4l-.5 .6M319.2 388.4l-.8 .8M319.5 388.4l-1 1M319.7 380.7h1.3M319.8 388.4l-1.1 1.2M320.1 382.7h.9a.45 .45 0 0 0 .4-.5 .45 .45 0 0 0-.4-.4h-.9v1.8M320.2 388.4l-1.4 1.4M320.5 388.4l-1.6 1.6M320.5 391.8l-.3 .4M320.9 388.4l-1.9 1.9M320.9 396.6h-.8l-.4 .6 .1 1.1 1.1 .2M321 391l-1 1"/>
<path d="M321.2 388.4l-2 2.1M321.4 390.2l-1.5 1.6M321.5 388.4l-2.2 2.3M321.9 388.4l-2.5 2.5M321.9 389.4l-2.1 2.2M322.2 388.4l-2.7 2.7M322.4 388.6l-2.7 2.7M357.1 381.1h39.1M357.1 387.1h39.1M357.1 393.1h39.1M357.1 399.1h39.1M396.2 382.2h54.3"/>
<path d="M396.2 395.3h54.3M450.5 395.4h103.3M316.8 402.3h17.4M318.3 404.7h3.6M318.3 412.7h3.6v3.6h-3.6zM318.3 404.7v3.6M318.3 408.3h3.6M318.3 404.7l3.6 3.6M318.3 413.8h3.6M318.3 413.3h3.6M318.3 416.1h3.6M318.3 414h3.6"/>
<path d="M318.3 414.5h3.6M318.3 415.5h3.6M318.3 416.2h3.6M318.3 412.8h3.6M318.3 415.9h3.6M318.3 414.6h3.6M318.3 412.9h3.6M318.3 415.7h3.6M318.3 414.4h3.6M318.3 413.7h3.6M318.3 415h3.6M318.3 414.1h3.6"/>
<path d="M318.3 413.4h3.6M318.3 414.3h3.6M318.3 415.8h3.6M318.3 415.6h3.6M318.3 413.1h3.6M318.3 415.3h3.6M318.3 414.9h3.6M318.3 413.5h3.6M318.3 414.7h3.6M318.3 415.2h3.6M318.3 413.9h3.6M318.3 415.1h3.6"/>
<path d="M318.3 413.2h3.6M321.9 404.7v3.6M321.9 404.7l-3.6 3.6M334.2 419.2h22.9M352.7 419.2v7.6M357.1 405.1h39.1M357.1 412.7h39.1M396.2 408.3h54.3M413.6 408.3v18.5M424.3 419.7h2M426.6 419.7h.8M427 417v2"/>
<path d="M427 419.4v.7M427.7 419.7h2M431.8 419.7h3M433.5 418.5l4.6-.5v3.5l-4.6-.6zM435.1 419.7h1.3M436.8 419.7h3.1M450.5 403h103.3M466.8 403v15.1M500.5 418.2v8.6M513.6 403v23.8M526.6 418.1v8.7M553.8 418.1h-103.3"/>
<path d="M5 421.8h117v5M40 421.8v5M50 421.8v5M53.4 426.8v5M80 421.8v5M98.6 426.8v5M143.8 426.8v5M189 426.8v5M234.2 426.8v5M279.4 426.8v5M321.3 420.9l-2 3.2-2-3.2h7.6M324.6 426.8v5"/>
<path d="M369.8 426.8v5M415 426.8v5M427 420.4v2M460.2 426.8v5M505.4 426.8v5"/>
<circle cx="525.3" cy="361.7" r=".79"/>
<circle cx="525.3" cy="361.7" r=".83"/>
<circle cx="427" cy="419.7" r="1.75"/>
<circle cx="427" cy="419.7" r="1.23"/>
</g>
<text font-size="8.4" x="402.2" y="422.8">C</text>
<text font-size="5.3" x="338.5" y="424.9">BC1</text>
<text font-size="4.9" x="109.4" y="188.3" transform="rotate(-90 109.4 188.3)">NO. OF CIRCUITS</text>
<text font-size="4.6" x="534.1" y="425.2">3 OF 4</text>
<g font-size="4.5">
<text x="144.8" y="59.5">AE-6410-NA</text>
<text x="204.2" y="59.8">AE-6410-NC</text>
<text x="261" y="59.5">AE-6410-NA</text>
<text x="319.7" y="59.5">AE-6410-NS</text>
<text x="382.1" y="59.7">AE-6410-NA</text>
<text x="105.6" y="60">ENG. NO.</text>
<text x="154.6" y="67.7">(7.50)</text>
<text x="214" y="67.9">(7.14)</text>
<text x="270.8" y="67.7">(7.50)</text>
<text x="329.5" y="67.7">(7.50)</text>
<text x="391.9" y="67.8">(7.50)</text>
<text x="153.6" y="72.4">.295</text>
<text x="213" y="72.7">.281</text>
<text x="268.5" y="72.4">.295</text>
<text x="327.2" y="72.4">.295</text>
<text x="390.9" y="72.6">.295</text>
<text x="105.6" y="80">DIMN. &quot;C&quot;</text>
<text x="154.9" y="80.1">(14.22)/.560</text>
<text x="214" y="80.1">(20.32)/.800</text>
<text x="270.9" y="80.1">(14.22)/.560</text>
<text x="333.3" y="80">(16.51)/.650</text>
<text x="387.5" y="80">(14.22)/.560</text>
<text x="266.6" y="89.6">(3.56)/.140 REF</text>
<text x="384.8" y="89.8">(3.56)/.140 REF</text>
<text x="152.1" y="90.1">(3.56)/.140 REF</text>
<text x="209.5" y="90.1">(10.00)/.394 REF</text>
<text x="329.2" y="90.2">(5.84)/.230 REF</text>
<text x="105.6" y="100">DIMN. &quot;G&quot;</text>
<text x="158.5" y="99.6">(3.56)/.140</text>
<text x="216" y="99.6">(5.08)/.200</text>
<text x="273.6" y="99.6">(3.56)/.140</text>
<text x="331.1" y="99.6">(5.08)/.200</text>
<text x="388.6" y="99.6">(3.56)/.140</text>
<text x="158.4" y="109.6">(3.43)/.135</text>
<text x="216" y="109.6">(5.08)/.200</text>
<text x="273.5" y="109.6">(3.43)/.135</text>
<text x="331" y="109.6">(5.08)/.200</text>
<text x="388.5" y="109.6">(3.43)/.135</text>
<text x="166.7" y="119.8">241</text>
<text x="224.3" y="119.8">241</text>
<text x="282.9" y="119.8">231</text>
<text x="341" y="119.8">241</text>
<text x="399.4" y="119.8">228</text>
<text x="105.6" y="120.1">PLATING</text>
<text x="169.6" y="128">22-29-2021</text>
<text x="226.3" y="128.4">NOT TOOLED</text>
<text x="285.8" y="128">38-00-7250</text>
<text x="346.8" y="127.8">NOT TOOLED</text>
<text x="404.6" y="128.5">38-00-7062</text>
<text x="149.2" y="134.4">A(241)</text>
<text x="187.5" y="134">2031</text>
<text x="206.7" y="134.4">C(241)</text>
<text x="226.7" y="134.7">38-00-5909</text>
<text x="265.4" y="134.4">A(231)</text>
<text x="285.8" y="134">NOT TOOLED</text>
<text x="346.8" y="134">NOT TOOLED</text>
<text x="384.7" y="134.3">A(228)</text>
<text x="422.5" y="134.5">7063</text>
<text x="149.2" y="140.4">A(241)</text>
<text x="187.5" y="140">2041</text>
<text x="206.7" y="140.4">C(241)</text>
<text x="226.7" y="140.7">NOT TOOLED</text>
<text x="265.4" y="140.4">A(231)</text>
<text x="285.8" y="140">38-00-7251</text>
<text x="347.2" y="140.3">38-00-7666</text>
<text x="422.5" y="140.5">7064</text>
<text x="149.2" y="146.4">A(241)</text>
<text x="187.5" y="146">2051</text>
<text x="206.7" y="146.4">C(241)</text>
<text x="265.4" y="146.4">A(231)</text>
<text x="285.8" y="146">NOT TOOLED</text>
<text x="346.8" y="146.5">NOT TOOLED</text>
<text x="422.5" y="146.6">7065</text>
<text x="149.2" y="152.5">A(241)</text>
<text x="187.5" y="152">2061</text>
<text x="206.7" y="152.5">C(241)</text>
<text x="265.4" y="152.5">A(231)</text>
<text x="346.6" y="152.3">38-00-7667</text>
<text x="422.5" y="152.6">7066</text>
<text x="149.2" y="158.5">A(241)</text>
<text x="187.5" y="158">2071</text>
<text x="206.7" y="158.5">C(241)</text>
<text x="265.4" y="158.5">A(231)</text>
<text x="346.8" y="158.1">NOT TOOLED</text>
<text x="422.5" y="158.6">7067</text>
<text x="149.2" y="164.5">A(241)</text>
<text x="187.5" y="164">2081</text>
<text x="206.7" y="164.5">C(241)</text>
<text x="265.4" y="164.5">A(231)</text>
<text x="404.6" y="164.6">38-00-7068</text>
<text x="149.2" y="170.5">A(241)</text>
<text x="187.5" y="170">2091</text>
<text x="206.7" y="170.5">C(241)</text>
<text x="265.4" y="170.5">A(231)</text>
<text x="404.6" y="170.6">NOT TOOLED</text>
<text x="187.5" y="176">2101</text>
<text x="404.6" y="176.6">NOT TOOLED</text>
<text x="187.5" y="182">2111</text>
<text x="404.6" y="182.6">NOT TOOLED</text>
<text x="187.5" y="188">2121</text>
<text x="404.6" y="188.6">38-00-7072</text>
<text x="187.5" y="194">2131</text>
<text x="404.6" y="194.6">NOT TOOLED</text>
<text x="187.5" y="200">2141</text>
<text x="404.6" y="200.6">38-00-7074</text>
<text x="187.5" y="206">2151</text>
<text x="404.6" y="206.6">NOT TOOLED</text>
<text x="169.6" y="212.1">22-29-2161</text>
<text x="226.7" y="212.8">NOT TOOLED</text>
<text x="285.8" y="212.1">NOT TOOLED</text>
<text x="347.1" y="212">NOT TOOLED</text>
<text x="404.6" y="212.7">NOT TOOLED</text>
</g>
<g font-size="4.4">
<text x="105.6" y="70">DIMN. &quot;D&quot;</text>
<text x="105.6" y="90">DIMN. &quot;F&quot;</text>
<text x="105.6" y="110.1">DIMN. &quot;T&quot;</text>
<text x="121.2" y="128.7">2</text>
<text x="121.2" y="134.7">3</text>
<text x="142.9" y="134.4">3</text>
<text x="200.5" y="134.4">3</text>
<text x="259.2" y="134.4">3</text>
<text x="378.4" y="134.3">3</text>
<text x="121.2" y="140.7">4</text>
<text x="142.9" y="140.4">4</text>
<text x="200.5" y="140.4">4</text>
<text x="259.2" y="140.4">4</text>
<text x="378.4" y="140.3">4</text>
<text x="121.2" y="146.7">5</text>
<text x="142.9" y="146.4">5</text>
<text x="200.5" y="146.4">5</text>
<text x="259.2" y="146.4">5</text>
<text x="378.4" y="146.3">5</text>
<text x="121.2" y="152.7">6</text>
<text x="142.9" y="152.5">6</text>
<text x="200.4" y="152.5">6</text>
<text x="259.2" y="152.5">6</text>
<text x="378.4" y="152.3">6</text>
<text x="121.2" y="158.7">7</text>
<text x="142.9" y="158.5">7</text>
<text x="200.5" y="158.5">7</text>
<text x="259.2" y="158.5">7</text>
<text x="378.4" y="158.3">7</text>
<text x="121.2" y="164.7">8</text>
<text x="142.9" y="164.5">8</text>
<text x="200.5" y="164.5">8</text>
<text x="259.2" y="164.5">8</text>
<text x="378.4" y="164.3">8</text>
<text x="121.2" y="170.7">9</text>
<text x="142.9" y="170.5">9</text>
<text x="200.4" y="170.5">9</text>
<text x="259.2" y="170.5">9</text>
<text x="378.4" y="170.4">9</text>
<text x="120" y="176.7">10</text>
<text x="141.7" y="176.5">10 A(241)</text>
<text x="199.2" y="176.5">10 C(241)</text>
<text x="257.9" y="176.5">10 A(231)</text>
<text x="377.2" y="176.4">10 A</text>
<text x="120" y="182.7">11</text>
<text x="141.7" y="182.5">11 A(241)</text>
<text x="199.2" y="182.5">11 C(241)</text>
<text x="257.9" y="182.5">11 A(231)</text>
<text x="377.2" y="182.4">11 A</text>
<text x="120" y="188.7">12</text>
<text x="141.7" y="188.5">12 A(241)</text>
<text x="199.2" y="188.5">12 C(241)</text>
<text x="257.9" y="188.5">12 A(231)</text>
<text x="377.2" y="188.4">12 A</text>
<text x="120" y="194.7">13</text>
<text x="141.7" y="194.5">13 A(241)</text>
<text x="199.2" y="194.5">13 C(241)</text>
<text x="257.9" y="194.5">13 A(231)</text>
<text x="377.2" y="194.4">13 A</text>
<text x="120" y="200.7">14</text>
<text x="141.7" y="200.5">14 A(241)</text>
<text x="199.2" y="200.5">14 C(241)</text>
<text x="257.9" y="200.5">14 A(231)</text>
<text x="377.2" y="200.4">14 A</text>
<text x="120" y="206.7">15</text>
<text x="141.7" y="206.5">15 A(241)</text>
<text x="199.2" y="206.5">15 C(241)</text>
<text x="257.9" y="206.5">15 A(231)</text>
<text x="377.2" y="206.4">15 A</text>
<text x="120" y="212.7">16</text>
</g>
<g font-size="4.2">
<text x="24.5" y="4">12</text>
<text x="73.8" y="4">11</text>
<text x="119" y="4">10</text>
<text x="165.4" y="4">9</text>
<text x="210.6" y="4">8</text>
<text x="255.8" y="4">7</text>
<text x="301" y="4">6</text>
<text x="346.2" y="4">5</text>
<text x="391.4" y="4">4</text>
<text x="436.6" y="4">3</text>
<text x="481.8" y="4">2</text>
<text x="531.1" y="4">1</text>
<text x="1.1" y="33.2">H</text>
<text x="554.9" y="33.2">H</text>
<text x="177.3" y="59.3">( 241 )</text>
<text x="236.7" y="59.6">( 241 )</text>
<text x="293.5" y="59.3">( 231 )</text>
<text x="352.2" y="59.3">( 241 )</text>
<text x="414.6" y="59.5">( 228 )</text>
<text x="1" y="90.4">G</text>
<text x="554.8" y="90.4">G</text>
<text x="1.4" y="141.2">F</text>
<text x="384.7" y="140.3">A</text>
<text x="555.2" y="141.2">F</text>
<text x="384.7" y="146.3">A</text>
<text x="320.4" y="152.5">6 S(241)</text>
<text x="384.7" y="152.3">A</text>
<text x="384.7" y="158.3">A</text>
<text x="384.7" y="164.3">A</text>
<text x="384.7" y="170.4">A</text>
<text x="1.3" y="192">E</text>
<text x="555.1" y="192">E</text>
<text x="1.1" y="242.8">D</text>
<text x="554.9" y="242.8">D</text>
<text x="1.1" y="293.6">C</text>
<text x="554.9" y="293.6">C</text>
<text x="1.3" y="344.4">B</text>
<text x="555.1" y="344.4">B</text>
<text x="1.3" y="401.6">A</text>
<text x="555.1" y="401.6">A</text>
<text x="24.5" y="430.8">12</text>
<text x="73.8" y="430.8">11</text>
<text x="119" y="430.8">10</text>
<text x="165.4" y="430.8">9</text>
<text x="210.6" y="430.8">8</text>
<text x="255.8" y="430.8">7</text>
<text x="301" y="430.8">6</text>
<text x="346.2" y="430.8">5</text>
<text x="391.4" y="430.8">4</text>
<text x="436.6" y="430.8">3</text>
<text x="481.8" y="430.8">2</text>
<text x="531.1" y="430.8">1</text>
</g>
<g font-size="3.9">
<text x="478.9" y="381.8">WAFER, FRICTION LOCK</text>
<text x="465.7" y="386.8">KK (2.54)/.100 FOR (0.64)/.025 SQ. PINS</text>
<text x="471.2" y="400.6">PRODUCT CUSTOMER DRAWING</text>
</g>
<g font-size="3.8">
<text x="330.1" y="367">0</text>
<text x="403.8" y="366.2">MM/IN</text>
<text x="433.9" y="366.2">5:1</text>
<text x="330.1" y="375.2">0</text>
<text x="330.1" y="383.3">0</text>
<text x="397.5" y="379.3">T. MAHON</text>
<text x="434.7" y="379.2">28/01/03</text>
<text x="330.1" y="391.5">0</text>
<text x="397.5" y="392.3">BMAGUIRE</text>
<text x="434.7" y="392.3">28/01/03</text>
<text x="330.1" y="399.6">0</text>
<text x="330.1" y="407.8">0</text>
<text x="397.5" y="405.3">JDENNEHY</text>
<text x="430.5" y="405.3">2005/03/11</text>
<text x="330.1" y="415.9">0</text>
<text x="454.8" y="414.1">6410</text>
<text x="479.5" y="414.1">SEE CHART</text>
<text x="330.1" y="424.1">0</text>
<text x="463.7" y="425.5">SDAE-6410-N</text>
<text x="503.3" y="425.5">PSD</text>
<text x="517.1" y="425.5">000</text>
</g>
<g font-size="3.5">
<text x="7.2" y="425.6">RELEASE STATUS</text>
<text x="43" y="425.6">P1</text>
<text x="51.9" y="425.6">RELEASE DATE</text>
<text x="82.4" y="425.6">14.06.2016</text>
<text x="105.3" y="425.6">16:45:46</text>
</g>
<g font-size="3">
<text x="145.9" y="126">AE-6410-</text>
<text x="152.9" y="129">2A(241)</text>
<text x="203.4" y="126">AE-6410-</text>
<text x="210.4" y="129">2C(241)</text>
<text x="262.1" y="126">AE-6410-</text>
<text x="269.1" y="129">2A(231)</text>
<text x="380.3" y="126.1">AE-6410-</text>
<text x="387.3" y="129">2A(228)</text>
<text x="320.8" y="138">AE-6410-</text>
<text x="327.8" y="141">4S(241)</text>
<text x="145.9" y="210.2">AE-6410-</text>
<text x="150.9" y="213.2">16A(241)</text>
<text x="203.4" y="210.2">AE-6410-</text>
<text x="208.4" y="213.2">16C(241)</text>
<text x="262.1" y="210.2">AE-6410-</text>
<text x="267.1" y="213.2">16A(231)</text>
<text x="381.3" y="210.1">AE-6410-</text>
<text x="386.3" y="213.1">16A(228)</text>
<text x="318.3" y="359.7">SYMBOLS</text>
<text x="319.2" y="355.9">QUALITY</text>
<text x="335.2" y="355.1">THIS DRAWING CONTAINS INFORMATION THAT IS PROPRIETARY TO MOLEX ELECTRONIC TECHNOLOGIES, LLC AND SHOULD NOT BE USED WITHOUT WRITTEN PERMISSION</text>
<text x="324.8" y="366.7">=</text>
<text x="324.8" y="374.9">=</text>
<text x="347.3" y="372.1" transform="rotate(-90 347.3 372.1)">2016/01/21</text>
<text x="351.6" y="372.1" transform="rotate(-90 351.6 372.1)">2016/05/31</text>
<text x="356" y="372.1" transform="rotate(-90 356 372.1)">2016/06/14</text>
<text x="324.8" y="383.1">=</text>
<text x="324.8" y="391.2">=</text>
<text x="324.8" y="399.4">=</text>
<text x="338" y="399.3" transform="rotate(-90 338 399.3)">ADD 46999-0696</text>
<text x="324.8" y="407.5">=</text>
<text x="356" y="406.1" transform="rotate(-90 356 406.1)">FSMITH</text>
<text x="519.8" y="413.9">GENERAL MARKET</text>
<text x="324.8" y="415.7">=</text>
<text x="342.9" y="418.2" transform="rotate(-90 342.9 418.2)">EC NO: 104930</text>
<text x="347.3" y="418.2" transform="rotate(-90 347.3 418.2)">DRWN: MKIPPER</text>
<text x="351.6" y="418" transform="rotate(-90 351.6 418)">CHK'D: JDFOX</text>
<text x="356" y="417.6" transform="rotate(-90 356 417.6)">APPR:</text>
<text x="324.8" y="423.8">=</text>
</g>
<g font-size="2.4">
<text x="376.3" y="373">MM</text>
<text x="387.2" y="373">INCH</text>
<text x="357.9" y="379">4 PLACES</text>
<text x="357.9" y="385">3 PLACES</text>
<text x="388.3" y="385">0.01</text>
<text x="357.9" y="390.9">2 PLACES</text>
<text x="376.4" y="390.9">0.25</text>
<text x="388.3" y="390.9">0.014</text>
<text x="357.9" y="396.9">1 PLACES</text>
<text x="376.4" y="396.9">0.35</text>
<text x="357.9" y="402.9">0 PLACES</text>
<text x="363.8" y="409.7">ANGULAR TOL</text>
<text x="385" y="409.7">0.5</text>
</g>
<g font-size="2.3">
<text x="397" y="358.6">DIMENSION UNITS</text>
<text x="423.1" y="358.6">SCALE</text>
<text x="363.2" y="362.1">GENERAL TOLERANCES</text>
<text x="365.1" y="364.9">(UNLESS SPECIFIED)</text>
<text x="397" y="371.6">DRWN BY</text>
<text x="423.1" y="371.6">DATE</text>
<text x="373.1" y="379">±</text>
<text x="385" y="379">±</text>
<text x="373.1" y="385">±</text>
<text x="385" y="385">±</text>
<text x="397" y="385.2">CHK'D BY</text>
<text x="423.1" y="385.2">DATE</text>
<text x="373.1" y="390.9">±</text>
<text x="385" y="390.9">±</text>
<text x="373.1" y="396.9">±</text>
<text x="385" y="396.9">±</text>
<text x="397" y="397.7">APPR BY</text>
<text x="423.1" y="397.7">DATE</text>
<text x="373.1" y="402.9">±</text>
<text x="385" y="402.9">±</text>
<text x="451.4" y="405.5">SERIES</text>
<text x="467.7" y="405.4">MATERIAL NUMBER</text>
<text x="514.4" y="405.5">CUSTOMER</text>
<text x="397" y="410.8">DRAWING SIZE</text>
<text x="416.8" y="411.3">THIRD ANGLE PROJECTION</text>
<text x="361.1" y="417.7">DRAFT WHERE APPLICABLE</text>
<text x="355.7" y="425.3" transform="rotate(-90 355.7 425.3)">REV</text>
<text x="365.1" y="423.5">WITHIN DIMENSIONS</text>
<text x="368.7" y="420.6">MUST REMAIN</text>
<text x="451.4" y="420.6">DOCUMENT NUMBER</text>
<text x="501.4" y="420.6">DOC TYPE</text>
<text x="514.4" y="420.6">DOC PART</text>
<text x="527.4" y="420.6">SHEET NUMBER</text>
</g>
<text font-size="2.2" x="318.8" y="422.9">C</text>
<text font-size="2" x="382.4" y="409.7">±</text>
<g font-size="1.1">
<text x="5" y="428.3">FORMAT: Eng-lega-master-tb-prod-C</text>
<text x="5" y="429.7">REVISION: C</text>
<text x="5" y="431.1">DATE: 2016/02/04</text>
</g>
</svg>
